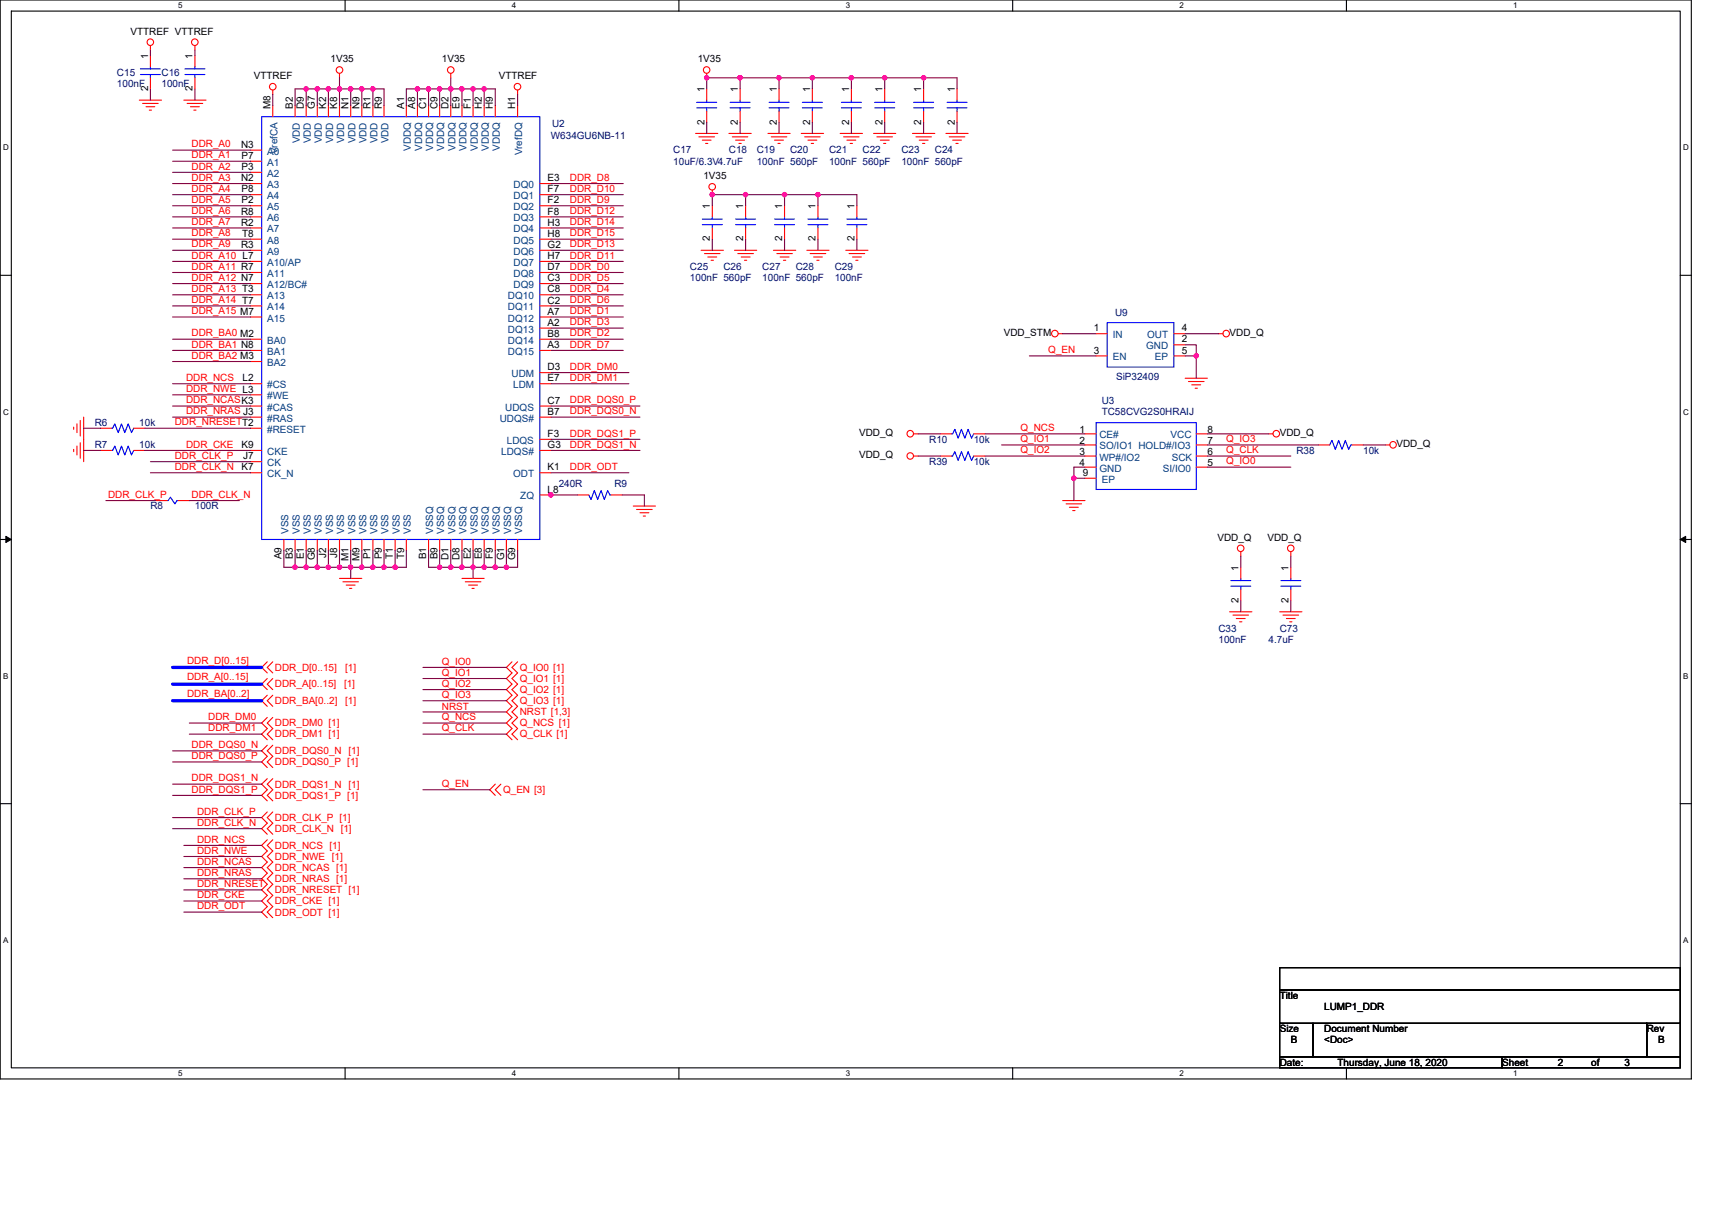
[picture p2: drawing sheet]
<svg xmlns="http://www.w3.org/2000/svg" width="297mm" height="210mm" viewBox="0 0 297 210" stroke-linecap="round" stroke-linejoin="round" font-family="sans-serif">
<path d="M0 0h293.5v187.2h-293.5zM2 1.9h289.5v183.4h-289.5z" fill="none" stroke="#000" stroke-width=".19"/>
<g fill="#fff">
<path d="M30.9 .2h.8v1.6h-.8z"/>
<path d="M30.9 185.5h.8v1.6h-.8z"/>
</g>
<path d="M59.9 0v1.9M59.9 185.3v1.9" fill="none" stroke="#000" stroke-width=".19"/>
<g fill="#fff">
<path d="M88.8 .2h.8v1.6h-.8z"/>
<path d="M88.8 185.5h.8v1.6h-.8z"/>
</g>
<path d="M117.8 0v1.9M117.8 185.3v1.9" fill="none" stroke="#000" stroke-width=".19"/>
<g fill="#fff">
<path d="M146.7 .2h.8v1.6h-.8z"/>
<path d="M146.7 185.5h.8v1.6h-.8z"/>
</g>
<path d="M175.7 0v1.9M175.7 185.3v1.9" fill="none" stroke="#000" stroke-width=".19"/>
<g fill="#fff">
<path d="M204.7 .2h.7v1.6h-.7z"/>
<path d="M204.7 185.5h.7v1.6h-.7z"/>
</g>
<path d="M233.6 0v1.9M233.6 185.3v1.9" fill="none" stroke="#000" stroke-width=".19"/>
<g fill="#fff">
<path d="M262.6 .2h.7v1.6h-.7z"/>
<path d="M262.6 185.5h.7v1.6h-.7z"/>
<path d="M.5 24.8h1v1.6h-1z"/>
<path d="M292 24.8h1v1.6h-1z"/>
<path d="M.5 70.7h1v1.5h-1z"/>
<path d="M292 70.7h1v1.5h-1z"/>
</g>
<path d="M0 47.8h2M291.5 47.8h2" fill="none" stroke="#000" stroke-width=".19"/>
<g fill="#fff">
<path d="M.5 116.5h.9v1.6h-.9z"/>
<path d="M292 116.5h.9v1.6h-.9z"/>
</g>
<path d="M0 93.6h2M291.5 93.6h2" fill="none" stroke="#000" stroke-width=".19"/>
<path d="M1 93.1l1 .5-1 .5zM291.5 93.6l1-.5v1z" fill="#000" stroke="#000" stroke-width=".17"/>
<g fill="#fff">
<path d="M.5 162.4h.9v1.5h-.9z"/>
<path d="M292 162.4h.9v1.5h-.9z"/>
</g>
<path d="M0 139.5h2M291.5 139.5h2M222 167.9h69.5v3.9h-69.5zM222 171.8h69.5v5.8h-69.5zM222 177.6h5.8v5.8h-5.8zM227.8 177.6h57.9v5.8h-57.9zM285.7 177.6h5.8v5.8h-5.8zM222 183.4h38.6v1.9h-38.6zM260.6 183.4h30.9v1.9h-30.9z" fill="none" stroke="#000" stroke-width=".19"/>
<g fill="none" stroke="#f00" stroke-width=".19">
<path d="M24.2 17.4h3.8M24.7 17.9h2.7M25.3 18.5h1.6M25.9 19.1h.4M26.1 7.9v.8M26.1 9.7v1.9M26.1 13.5v1.9M31.9 17.4h3.8M32.5 17.9h2.7M33 18.5h1.6M33.6 19.1h.4M33.8 7.9v.8"/>
<path d="M33.8 9.7v1.9M33.8 13.5v1.9M47.3 15.6v.8M47.3 18.3v2M51.2 18.3v2M53.1 18.3v2M55.1 18.3v2M57 18.3v2M58.9 12.7v.8M58.9 18.3v2M60.9 18.3v2M62.8 18.3v2"/>
<path d="M64.7 18.3v2M66.6 18.3v2M70.5 18.3v2M72.4 18.3v2M74.4 18.3v2M76.3 18.3v2M78.2 12.7v.8M78.2 18.3v2M80.2 18.3v2M82.1 18.3v2M84 18.3v2M85.9 18.3v2"/>
<path d="M89.8 15.6v.8M89.8 18.3v2M122.6 12.7v.8M122.6 15.4v2M122.6 19.3v1.9M128.4 15.4v2M128.4 19.3v1.9M135.2 15.4v2M135.2 19.3v1.9M140.9 15.4v2M140.9 19.3v1.9M147.7 15.4v2"/>
<path d="M147.7 19.3v1.9M153.5 15.4v2M153.5 19.3v1.9M160.2 15.4v2M160.2 19.3v1.9M166 15.4v2M166 19.3v1.9M43.5 39.6h1.9M43.5 37.6h1.9M43.5 35.7h1.9M43.5 33.8h1.9M43.5 31.9h1.9"/>
<path d="M43.5 29.9h1.9M43.5 28h1.9M43.5 26.1h1.9M93.7 31.9h1.9M93.7 33.8h1.9M93.7 35.7h1.9M93.7 37.6h1.9M93.7 39.6h1.9M120.7 23.2h3.8M121.3 23.7h2.7M121.9 24.3h1.5M122.4 24.9h.4"/>
<path d="M123.6 33v.8M123.6 35.7v1.9M123.6 39.6v1.9M126.5 23.2h3.8M127.1 23.7h2.6M127.6 24.3h1.6M128.2 24.9h.4M129.4 35.7v1.9M129.4 39.6v1.9M133.2 23.2h3.9M133.8 23.7h2.7M134.4 24.3h1.5"/>
<path d="M135 24.9h.4M136.1 35.7v1.9M136.1 39.6v1.9M139 23.2h3.9M139.6 23.7h2.7M140.2 24.3h1.5M140.8 24.9h.4M141.9 35.7v1.9M141.9 39.6v1.9M145.8 23.2h3.8M146.4 23.7h2.7M146.9 24.3h1.6"/>
<path d="M147.5 24.9h.4M148.7 35.7v1.9M148.7 39.6v1.9M151.6 23.2h3.8M152.1 23.7h2.8M152.7 24.3h1.6M153.3 24.9h.4M158.3 23.2h3.9M158.9 23.7h2.7M159.5 24.3h1.5M160.1 24.9h.4M164.1 23.2h3.9"/>
<path d="M164.7 23.7h2.7M165.3 24.3h1.5M165.9 24.9h.3M43.5 49.2h1.9M43.5 47.3h1.9M43.5 45.4h1.9M43.5 43.4h1.9M43.5 41.5h1.9M43.5 58.9h1.9M43.5 51.2h1.9M43.5 53.1h1.9M43.5 55h1.9"/>
<path d="M93.7 41.5h1.9M93.7 43.4h1.9M93.7 45.4h1.9M93.7 47.3h1.9M93.7 49.2h1.9M93.7 51.2h1.9M93.7 53.1h1.9M93.7 55h1.9M93.7 56.9h1.9M93.7 58.9h1.9M121.6 43.4h3.9M122.2 44h2.7"/>
<path d="M122.8 44.6h1.6M123.4 45.2h.4M127.4 43.4h3.9M128 44h2.7M128.6 44.6h1.6M129.2 45.2h.4M134.2 43.4h3.9M134.8 44h2.7M135.4 44.6h1.5M135.9 45.2h.4M140 43.4h3.8M140.6 44h2.7"/>
<path d="M141.2 44.6h1.5M141.7 45.2h.4M146.7 43.4h3.9M147.3 44h2.7M147.9 44.6h1.6M148.5 45.2h.4M183.6 57.9h.8M190.2 57.9h1.9M203.7 57.9h1.9M203.7 59.8h1.9M211.4 57.9h.8M12.8 74.1v.4"/>
<path d="M12.8 78v.4M13.4 73.6v1.5M13.4 77.4v1.6M13.9 73v2.7M13.9 76.8v2.7M14.5 72.4v7.7M17.4 78.2h1.9M17.4 74.3h1.9M23.2 78.2h1.9M23.2 74.3h1.9M43.5 78.2h1.9M43.5 66.6h1.9"/>
<path d="M43.5 68.5h1.9M43.5 72.4h1.9M43.5 70.5h1.9M43.5 60.8h1.9M43.5 62.7h1.9M43.5 74.3h1.9M93.7 78.2h1.9M93.7 76.2h1.9M93.7 72.4h1.9M93.7 70.5h1.9M93.7 66.6h1.9M93.7 64.7h1.9"/>
<path d="M93.7 60.8h1.9M158.5 79.1h.8M158.5 75.3h.8M163.1 75.3h2M163.1 79.1h2M168.9 75.3h2M168.9 79.1h2M188.3 75.3h1.9M188.3 77.2h1.9M188.3 79.1h1.9M190.2 61.8h1.9M203.7 61.8h1.9"/>
<path d="M205.6 65.6h3.9M206.2 66.2h2.7M206.8 66.8h1.5M207.4 67.4h.3M207.6 79.1h1.9M207.6 77.2h1.9M207.6 75.3h1.9M220.1 75.3h.8M228.8 77.2h1.9M234.6 77.2h1.9M240.4 77.2h.7M27.1 86.9h1.9"/>
<path d="M30.9 86.9h1.9M43.5 80.1h1.9M43.5 82h1.9M49.3 93.6v1.9M51.2 93.6v1.9M53.1 93.6v1.9M55.1 93.6v1.9M57 93.6v1.9M58.9 93.6v1.9M60.9 93.6v1.9M62.8 93.6v1.9M64.7 93.6v1.9"/>
<path d="M66.6 93.6v1.9M68.6 93.6v1.9M70.5 93.6v1.9M74.4 93.6v1.9M76.3 93.6v1.9M78.2 93.6v1.9M80.2 93.6v1.9M82.1 93.6v1.9M84 93.6v1.9M85.9 93.6v1.9M87.9 93.6v1.9M89.8 93.6v1.9"/>
<path d="M93.7 82h1.9M93.7 85.9h1.9M100.2 85.9h1.9M106 85.9h1.9M109.9 87.8h3.8M110.4 88.4h2.8M111 89h1.6M111.6 89.6h.4M184.4 86.9h3.9M185 87.4h2.7M185.5 88h1.6M186.1 88.6h.4"/>
<path d="M188.3 81.1h1.9M188.3 83h1.9M207.6 81.1h1.9M215.3 98.4v2M215.3 95.7v.8M224 95.7v.8M224 98.4v2M46.4 114.9l-1 .9 1 1M46.4 117.8l-1 .9 1 1M47.3 114.9l-.9 .9 .9 1M47.3 117.8l-.9 .9 .9 1M58.9 100.4h3.9"/>
<path d="M59.5 101h2.7M60.1 101.5h1.5M60.6 102.1h.4M80.2 100.4h3.8M80.7 101h2.7M81.3 101.5h1.5M81.9 102.1h.4M88.8 114.9l-.9 .9 .9 1-.9 1 .9 .9-.9 1 .9 .9-.9 1 .9 1-.9 .9 .9 1-.9 1 .9 .9-.9 1 .9 1M89.8 114.9l-1 .9 1 1-1 1 1 .9-1 1 1 .9-1 1 1 1-1 .9 1 1-1 1 1 .9-1 1 1 1M213.3 106.2h3.9M213.9 106.7h2.7M214.5 107.3h1.5"/>
<path d="M215.1 107.9h.4M215.3 102.3v1.9M222 106.2h3.9M222.6 106.7h2.7M223.2 107.3h1.5M223.8 107.9h.4M224 102.3v1.9M46.4 120.7l-1 .9 1 1M46.4 124.5l-1 1 1 .9-1 1 1 1M46.4 129.3l-1 1 1 1-1 .9 1 1M46.4 135.1l-1 1 1 1-1 .9 1 1M47.3 120.7l-.9 .9 .9 1"/>
<path d="M47.3 124.5l-.9 1 .9 .9-.9 1 .9 1M47.3 129.3l-.9 1 .9 1-.9 .9 .9 1M47.3 135.1l-.9 1 .9 1-.9 .9 .9 1M85.9 136.1l-.9 1 .9 .9M86.9 136.1l-1 1 1 .9M46.4 140.9l-1 1 1 1-1 .9 1 1M46.4 145.7l-1 1 1 1-1 .9 1 1-1 1 1 .9-1 1 1 1-1 .9 1 1-1 1 1 .9-1 1 1 1M47.3 140.9l-.9 1 .9 1-.9 .9 .9 1M47.3 145.7l-.9 1 .9 1-.9 .9 .9 1-.9 1 .9 .9-.9 1 .9 1-.9 .9 .9 1-.9 1 .9 .9-.9 1 .9 1"/>
<circle cx="26.1" cy="7.3" r=".57"/>
<circle cx="33.8" cy="7.3" r=".57"/>
<circle cx="47.3" cy="15" r=".57"/>
<circle cx="58.9" cy="12.1" r=".57"/>
<circle cx="78.2" cy="12.1" r=".57"/>
<circle cx="89.8" cy="15" r=".57"/>
<circle cx="122.6" cy="12.1" r=".57"/>
<circle cx="123.6" cy="32.4" r=".57"/>
<circle cx="183" cy="57.9" r=".57"/>
<circle cx="212.7" cy="57.9" r=".57"/>
<circle cx="157.9" cy="75.3" r=".57"/>
<circle cx="157.9" cy="79.1" r=".57"/>
<circle cx="221.4" cy="75.3" r=".57"/>
<circle cx="241.7" cy="77.2" r=".57"/>
<circle cx="215.3" cy="95.2" r=".57"/>
<circle cx="223.9" cy="95.2" r=".57"/>
</g>
<g fill="none" stroke="#00f" stroke-width=".19">
<path d="M24.4 12.9h3.4M24.4 12h3.4M26.1 11.6v.4M26.1 12.9v.6M32.1 12.9h3.5M32.1 12h3.5M33.8 11.6v.4M33.8 12.9v.6M120.9 18.7h3.5M120.9 17.8h3.5M122.6 17.4v.4M122.6 18.7v.6"/>
<path d="M126.7 18.7h3.5M126.7 17.8h3.5M128.4 17.4v.4M128.4 18.7v.6M133.4 18.7h3.5M133.4 17.8h3.5M135.2 17.4v.4M135.2 18.7v.6M139.2 18.7h3.5M139.2 17.8h3.5M140.9 17.4v.4M140.9 18.7v.6"/>
<path d="M146 18.7h3.5M146 17.8h3.5M147.7 17.4v.4M147.7 18.7v.6M151.8 18.7h3.4M151.8 17.8h3.4M153.5 17.4v.4M153.5 18.7v.6M158.5 18.7h3.5M158.5 17.8h3.5M160.2 17.4v.4M160.2 18.7v.6"/>
<path d="M164.3 18.7h3.5M164.3 17.8h3.5M166 17.4v.4M166 18.7v.6M45.4 20.3h48.3v73.3h-48.3zM121.9 39h3.4M121.9 38h3.4M123.6 37.6v.4M123.6 39v.6M127.6 39h3.5M127.6 38h3.5M129.4 37.6v.4"/>
<path d="M129.4 39v.6M134.4 39h3.5M134.4 38h3.5M136.1 37.6v.4M136.1 39v.6M140.2 39h3.5M140.2 38h3.5M141.9 37.6v.4M141.9 39v.6M146.9 39h3.5M146.9 38h3.5M148.7 37.6v.4"/>
<path d="M148.7 39v.6M192.1 56h11.6v7.7h-11.6zM19.3 78.2h.2l.4-.8 .6 1.6 .6-1.6 .6 1.6 .5-1.6 .6 1.6 .4-.8M19.3 74.3h.2l.4-.7 .6 1.5 .6-1.5 .6 1.5 .5-1.5 .6 1.5 .4-.8M165.1 75.3h.2l.4-.8 .5 1.6 .6-1.6 .6 1.6 .6-1.6 .6 1.6 .3-.8M165.1 79.1h.2l.4-.7 .5 1.5 .6-1.5 .6 1.5 .6-1.5 .6 1.5 .3-.8M190.2 73.3h17.4v11.6h-17.4zM230.7 77.2l.4-.8 .6 1.6 .6-1.6 .6 1.6 .5-1.6 .6 1.6 .4-.8h.2M29 86.9h.2l.4-.6 .7 1.1 .4-.5h.2M102.1 85.9l.4 .8 .6-1.6 .6 1.6 .6-1.6 .6 1.6 .5-1.6 .4 .8h.2M213.5 101.7h3.5M213.5 100.8h3.5"/>
<path d="M215.3 100.4v.4M215.3 101.7v.6M222.2 101.7h3.5M222.2 100.8h3.5M224 100.4v.4M224 101.7v.6"/>
</g>
<g fill="none" stroke="#800040" stroke-width=".19">
<path d="M26.1 8.7v1M26.1 15.4v2M33.8 8.7v1M33.8 15.4v2M47.3 16.4v1.9M53.1 15.4h-1.9v2.9M53.1 15.4v2.9M53.1 15.4h2M55.1 15.4v2.9M55.1 15.4h1.9M57 15.4v2.9M57 15.4h1.9"/>
<path d="M58.9 13.5v1.9M58.9 15.4v2.9M58.9 15.4h2M60.9 15.4v2.9M60.9 15.4h1.9M62.8 15.4v2.9M62.8 15.4h1.9M64.7 15.4v2.9M64.7 15.4h1.9v2.9M72.4 15.4h-1.9v2.9M72.4 15.4v2.9M72.4 15.4h2"/>
<path d="M74.4 15.4v2.9M74.4 15.4h1.9M76.3 15.4v2.9M76.3 15.4h1.9M78.2 15.4v2.9M78.2 15.4h2M78.2 13.5v1.9M80.2 15.4v2.9M80.2 15.4h1.9M82.1 15.4h1.9M82.1 15.4v2.9M84 15.4v2.9"/>
<path d="M84 15.4h1.9v2.9M89.8 16.4v1.9M128.4 13.5h-5.8v1.9M128.4 13.5v1.9M128.4 13.5h6.8M135.2 13.5v1.9M135.2 13.5h5.7M140.9 13.5v1.9M140.9 13.5h6.8M147.7 13.5v1.9M147.7 13.5h5.8M153.5 13.5h6.7"/>
<path d="M153.5 13.5v1.9M160.2 13.5v1.9M160.2 13.5h5.8v1.9M29.9 26.1h13.6M29.9 28h13.6M29.9 29.9h13.6M29.9 31.9h13.6M29.9 33.8h13.6M29.9 35.7h13.6M29.9 37.6h13.6M29.9 39.6h13.6M95.6 31.9h12.5"/>
<path d="M95.6 33.8h12.5M95.6 35.7h12.5M95.6 37.6h12.5M95.6 39.6h12.5M122.6 21.2v2M128.4 21.2v2M129.4 33.8v1.9M129.4 33.8h6.7M129.4 33.8h-5.8v1.9M135.2 21.2v2M136.1 33.8v1.9M136.1 33.8h5.8"/>
<path d="M140.9 21.2v2M141.9 33.8h6.8v1.9M141.9 33.8v1.9M147.7 21.2v2M153.5 21.2v2M160.2 21.2v2M166 21.2v2M29.9 41.5h13.6M29.9 43.4h13.6M29.9 45.4h13.6M29.9 47.3h13.6M29.9 49.2h13.6"/>
<path d="M29.9 51.2h13.6M29.9 53.1h13.6M29.9 55h13.6M29.9 58.9h13.6M95.6 41.5h12.5M95.6 43.4h12.5M95.6 45.4h12.5M95.6 47.3h12.5M95.6 49.2h12.5M95.6 51.2h12.5M95.6 53.1h12.5M95.6 55h12.5"/>
<path d="M95.6 56.9h12.5M95.6 58.9h12.5M123.6 41.5v1.9M129.4 41.5v1.9M136.1 41.5v1.9M141.9 41.5v1.9M148.7 41.5v1.9M184.4 57.9h5.8M205.6 59.8h2v2M205.6 57.9h5.8M14.5 74.3h2.9M14.5 78.2h2.9"/>
<path d="M25.1 74.3h18.4M25.1 78.2h18.4M29.9 60.8h13.6M29.9 62.7h13.6M29.9 66.6h13.6M29.9 68.5h13.6M29.9 70.5h13.6M29.9 72.4h13.6M95.6 64.7h13.5M95.6 66.6h13.5M95.6 60.8h12.5M95.6 70.5h15.4"/>
<path d="M95.6 72.4h15.4M95.6 76.2h15.4M95.6 78.2h15.4M159.3 79.1h3.8M159.3 75.3h3.8M170.9 75.3h17.4M170.9 79.1h17.4M173.8 77.2h14.5M178.6 61.8h11.6M205.6 61.8h2M207.6 61.8v3.8M209.5 77.2h19.3"/>
<path d="M209.5 79.1h14.5M209.5 75.3h10.6M236.5 77.2h3.9M18.4 86.9h8.7M26.1 80.1h17.4M26.1 82h17.4M32.8 86.9h8.7M49.3 95.5v2.9h1.9M51.2 95.5v2.9M51.2 98.4h1.9M53.1 98.4h2M53.1 95.5v2.9"/>
<path d="M55.1 98.4h1.9M55.1 95.5v2.9M57 98.4h1.9M57 95.5v2.9M58.9 98.4h2M58.9 95.5v2.9M60.9 95.5v2.9M60.9 98.4v2M60.9 98.4h1.9M62.8 98.4h1.9M62.8 95.5v2.9M64.7 98.4h1.9"/>
<path d="M64.7 95.5v2.9M66.6 98.4h2M66.6 95.5v2.9M68.6 95.5v2.9M70.5 95.5v2.9h-1.9M74.4 95.5v2.9h1.9M76.3 98.4h1.9M76.3 95.5v2.9M78.2 98.4h2M78.2 95.5v2.9M80.2 98.4h1.9M80.2 95.5v2.9"/>
<path d="M82.1 98.4v2M82.1 98.4h1.9M82.1 95.5v2.9M84 98.4h1.9M84 95.5v2.9M85.9 98.4h2M85.9 95.5v2.9M87.9 95.5v2.9M89.8 95.5v2.9h-1.9M95.4 85.9h4.8M95.6 82h13.5M107.9 85.9h3.9v1.9"/>
<path d="M186.3 83v3.9M186.3 83h2M188.3 81.1h-2v1.9M209.5 81.1h14.5M215.3 96.5v1.9M224 96.5v1.9M73.4 115.8h14.5M73.4 117.8h14.5M73.4 119.7h14.5M215.3 104.2v2M224 104.2v2M29.9 130.3h15.5"/>
<path d="M29.9 132.2h15.5M29.9 136.1h15.5M29.9 138h15.5M32.8 125.5h12.6M32.8 127.4h12.6M73.4 137.1h11.6M73.4 121.6h14.5M73.4 123.5h14.5M73.4 125.5h14.5M73.4 127.4h14.5M29.9 141.9h15.5M29.9 143.8h15.5"/>
<path d="M31.9 146.7h13.5M31.9 148.6h13.5M31.9 150.6h13.5M31.9 152.5h13.5M31.9 154.4h13.5M31.9 156.4h13.5M31.9 158.3h13.5"/>
</g>
<g fill="#f0f" stroke="#f0f" stroke-width=".19">
<circle cx="122.6" cy="13.5" r=".38"/>
<circle cx="128.4" cy="13.5" r=".38"/>
<circle cx="140.9" cy="13.5" r=".38"/>
<circle cx="135.2" cy="13.5" r=".38"/>
<circle cx="153.5" cy="13.5" r=".38"/>
<circle cx="147.7" cy="13.5" r=".38"/>
<circle cx="160.3" cy="13.5" r=".38"/>
<circle cx="53.1" cy="15.4" r=".38"/>
<circle cx="57" cy="15.4" r=".38"/>
<circle cx="55" cy="15.4" r=".38"/>
<circle cx="60.8" cy="15.4" r=".38"/>
<circle cx="58.9" cy="15.4" r=".38"/>
<circle cx="64.7" cy="15.4" r=".38"/>
<circle cx="62.8" cy="15.4" r=".38"/>
<circle cx="72.4" cy="15.4" r=".38"/>
<circle cx="76.3" cy="15.4" r=".38"/>
<circle cx="74.3" cy="15.4" r=".38"/>
<circle cx="78.2" cy="15.4" r=".38"/>
<circle cx="80.1" cy="15.4" r=".38"/>
<circle cx="82.1" cy="15.4" r=".38"/>
<circle cx="84" cy="15.4" r=".38"/>
<circle cx="123.6" cy="33.8" r=".38"/>
<circle cx="129.4" cy="33.8" r=".38"/>
<circle cx="136.1" cy="33.8" r=".38"/>
<circle cx="141.9" cy="33.8" r=".38"/>
<circle cx="95.6" cy="85.9" r=".38"/>
<circle cx="58.9" cy="98.4" r=".38"/>
<circle cx="66.6" cy="98.4" r=".38"/>
<circle cx="68.6" cy="98.4" r=".38"/>
<circle cx="85.9" cy="98.4" r=".38"/>
<circle cx="87.9" cy="98.4" r=".38"/>
<circle cx="51.2" cy="98.4" r=".38"/>
<circle cx="53.1" cy="98.4" r=".38"/>
<circle cx="57" cy="98.4" r=".38"/>
<circle cx="55" cy="98.4" r=".38"/>
<circle cx="62.8" cy="98.4" r=".38"/>
<circle cx="60.8" cy="98.4" r=".38"/>
<circle cx="64.7" cy="98.4" r=".38"/>
<circle cx="76.3" cy="98.4" r=".38"/>
<circle cx="80.1" cy="98.4" r=".38"/>
<circle cx="78.2" cy="98.4" r=".38"/>
<circle cx="84" cy="98.4" r=".38"/>
<circle cx="82.1" cy="98.4" r=".38"/>
<circle cx="186.3" cy="83" r=".38"/>
<circle cx="207.5" cy="61.8" r=".38"/>
</g>
<path d="M29.9 115.8h15.5M29.9 118.7h15.5M29.9 121.6h15.5" fill="none" stroke="#00f" stroke-width=".57"/>
<g font-size="1.7">
<text x="22.6" y="6">VTTREF VTTREF</text>
<text x="25.7" y="10.2" transform="rotate(-90 25.7 10.2)">1</text>
<text x="33.4" y="10.2" transform="rotate(-90 33.4 10.2)">1</text>
<text x="57.4" y="10.8">1V35</text>
<text x="76.7" y="10.8">1V35</text>
<text x="121.1" y="10.8">1V35</text>
<text x="25.7" y="15.8" transform="rotate(-90 25.7 15.8)">2</text>
<text x="33.4" y="15.8" transform="rotate(-90 33.4 15.8)">2</text>
<text x="44" y="13.7">VTTREF</text>
<text x="86.5" y="13.7">VTTREF</text>
<text x="122.2" y="16" transform="rotate(-90 122.2 16)">1</text>
<text x="128" y="16" transform="rotate(-90 128 16)">1</text>
<text x="134.8" y="16" transform="rotate(-90 134.8 16)">1</text>
<text x="140.5" y="16" transform="rotate(-90 140.5 16)">1</text>
<text x="147.3" y="16" transform="rotate(-90 147.3 16)">1</text>
<text x="153.1" y="16" transform="rotate(-90 153.1 16)">1</text>
<text x="159.8" y="16" transform="rotate(-90 159.8 16)">1</text>
<text x="165.6" y="16" transform="rotate(-90 165.6 16)">1</text>
<text x="46.9" y="18.9" transform="rotate(-90 46.9 18.9)">M8</text>
<text x="50.8" y="18.9" transform="rotate(-90 50.8 18.9)">B2</text>
<text x="52.7" y="18.9" transform="rotate(-90 52.7 18.9)">D9</text>
<text x="54.6" y="18.9" transform="rotate(-90 54.6 18.9)">G7</text>
<text x="56.6" y="18.9" transform="rotate(-90 56.6 18.9)">K2</text>
<text x="58.5" y="18.9" transform="rotate(-90 58.5 18.9)">K8</text>
<text x="60.4" y="18.9" transform="rotate(-90 60.4 18.9)">N1</text>
<text x="62.4" y="18.9" transform="rotate(-90 62.4 18.9)">N9</text>
<text x="64.3" y="18.9" transform="rotate(-90 64.3 18.9)">R1</text>
<text x="66.2" y="18.9" transform="rotate(-90 66.2 18.9)">R9</text>
<text x="70.1" y="18.9" transform="rotate(-90 70.1 18.9)">A1</text>
<text x="72" y="18.9" transform="rotate(-90 72 18.9)">A8</text>
<text x="74" y="18.9" transform="rotate(-90 74 18.9)">C1</text>
<text x="75.9" y="18.9" transform="rotate(-90 75.9 18.9)">C9</text>
<text x="77.8" y="18.9" transform="rotate(-90 77.8 18.9)">D2</text>
<text x="79.8" y="18.9" transform="rotate(-90 79.8 18.9)">E9</text>
<text x="81.7" y="18.9" transform="rotate(-90 81.7 18.9)">F1</text>
<text x="83.6" y="18.9" transform="rotate(-90 83.6 18.9)">H2</text>
<text x="85.5" y="18.9" transform="rotate(-90 85.5 18.9)">H9</text>
<text x="89.4" y="18.9" transform="rotate(-90 89.4 18.9)">H1</text>
<text x="122.2" y="21.6" transform="rotate(-90 122.2 21.6)">2</text>
<text x="128" y="21.6" transform="rotate(-90 128 21.6)">2</text>
<text x="134.8" y="21.6" transform="rotate(-90 134.8 21.6)">2</text>
<text x="140.5" y="21.6" transform="rotate(-90 140.5 21.6)">2</text>
<text x="147.3" y="21.6" transform="rotate(-90 147.3 21.6)">2</text>
<text x="153.1" y="21.6" transform="rotate(-90 153.1 21.6)">2</text>
<text x="159.8" y="21.6" transform="rotate(-90 159.8 21.6)">2</text>
<text x="165.6" y="21.6" transform="rotate(-90 165.6 21.6)">2</text>
<text x="41.8" y="25.7">N3</text>
<text x="41.9" y="29.5">P3</text>
<text x="41.9" y="27.6">P7</text>
<text x="41.8" y="31.5">N2</text>
<text x="41.9" y="35.3">P2</text>
<text x="41.9" y="33.4">P8</text>
<text x="95" y="31.5">E3</text>
<text x="95" y="33.4">F7</text>
<text x="95" y="35.3">F2</text>
<text x="122" y="31.1">1V35</text>
<text x="41.8" y="39.2">R2</text>
<text x="41.8" y="37.2">R8</text>
<text x="42" y="41.1">T8</text>
<text x="95" y="37.2">F8</text>
<text x="95" y="39.2">H3</text>
<text x="95" y="41.1">H8</text>
<text x="123.2" y="41.9" transform="rotate(-90 123.2 41.9)">2</text>
<text x="123.2" y="36.3" transform="rotate(-90 123.2 36.3)">1</text>
<text x="129" y="41.9" transform="rotate(-90 129 41.9)">2</text>
<text x="129" y="36.3" transform="rotate(-90 129 36.3)">1</text>
<text x="135.7" y="41.9" transform="rotate(-90 135.7 41.9)">2</text>
<text x="135.7" y="36.3" transform="rotate(-90 135.7 36.3)">1</text>
<text x="141.5" y="41.9" transform="rotate(-90 141.5 41.9)">2</text>
<text x="141.5" y="36.3" transform="rotate(-90 141.5 36.3)">1</text>
<text x="148.3" y="41.9" transform="rotate(-90 148.3 41.9)">2</text>
<text x="148.3" y="36.3" transform="rotate(-90 148.3 36.3)">1</text>
<text x="41.8" y="43">R3</text>
<text x="95" y="43">G2</text>
<text x="95" y="45">H7</text>
<text x="95" y="46.9">D7</text>
<text x="95" y="50.8">C8</text>
<text x="95" y="52.7">C2</text>
<text x="95" y="48.8">C3</text>
<text x="95" y="54.6">A7</text>
<text x="95" y="56.5">A2</text>
<text x="95" y="58.5">B8</text>
<text x="174.2" y="58.3">VDD_STM</text>
<text x="189.8" y="57.5">1</text>
<text x="205" y="59.4">2</text>
<text x="205" y="57.5">4</text>
<text x="213.3" y="58.3">VDD_Q</text>
<text x="95" y="60.4">A3</text>
<text x="95" y="64.3">D3</text>
<text x="189.8" y="61.4">3</text>
<text x="205" y="61.4">5</text>
<text x="42.1" y="66.2">L2</text>
<text x="95" y="72">B7</text>
<text x="95" y="70.1">C7</text>
<text x="95" y="66.2">E7</text>
<text x="41.9" y="77.8">K9</text>
<text x="95" y="77.8">G3</text>
<text x="95" y="75.8">F3</text>
<text x="149.1" y="75.7">VDD_Q</text>
<text x="187.3" y="75.1">1</text>
<text x="187.3" y="77">2</text>
<text x="209.5" y="77">7</text>
<text x="209.5" y="75.1">8</text>
<text x="222" y="75.7">VDD_Q</text>
<text x="242.3" y="77.6">VDD_Q</text>
<text x="41.9" y="81.6">K7</text>
<text x="42.2" y="79.7">J7</text>
<text x="95" y="81.6">K1</text>
<text x="149.1" y="79.5">VDD_Q</text>
<text x="187.3" y="79">3</text>
<text x="187.3" y="80.9">4</text>
<text x="187.9" y="82.6">9</text>
<text x="209.5" y="80.9">5</text>
<text x="209.5" y="79">6</text>
<text x="95" y="85.5">L8</text>
<text x="211.2" y="93.8">VDD_Q</text>
<text x="219.9" y="93.8">VDD_Q</text>
<text x="48.8" y="97.1" transform="rotate(-90 48.8 97.1)">A9</text>
<text x="50.8" y="97.1" transform="rotate(-90 50.8 97.1)">B3</text>
<text x="52.7" y="97.1" transform="rotate(-90 52.7 97.1)">E1</text>
<text x="54.6" y="97.3" transform="rotate(-90 54.6 97.3)">G8</text>
<text x="56.6" y="96.8" transform="rotate(-90 56.6 96.8)">J2</text>
<text x="58.5" y="96.8" transform="rotate(-90 58.5 96.8)">J8</text>
<text x="60.4" y="97.4" transform="rotate(-90 60.4 97.4)">M1</text>
<text x="62.4" y="97.4" transform="rotate(-90 62.4 97.4)">M9</text>
<text x="64.3" y="97.1" transform="rotate(-90 64.3 97.1)">P1</text>
<text x="66.2" y="97.1" transform="rotate(-90 66.2 97.1)">P9</text>
<text x="68.2" y="97" transform="rotate(-90 68.2 97)">T1</text>
<text x="70.1" y="97" transform="rotate(-90 70.1 97)">T9</text>
<text x="74" y="97.1" transform="rotate(-90 74 97.1)">B1</text>
<text x="75.9" y="97.1" transform="rotate(-90 75.9 97.1)">B9</text>
<text x="77.8" y="97.2" transform="rotate(-90 77.8 97.2)">D1</text>
<text x="79.8" y="97.2" transform="rotate(-90 79.8 97.2)">D8</text>
<text x="81.7" y="97.1" transform="rotate(-90 81.7 97.1)">E2</text>
<text x="83.6" y="97.1" transform="rotate(-90 83.6 97.1)">E8</text>
<text x="85.5" y="97" transform="rotate(-90 85.5 97)">F9</text>
<text x="87.5" y="97.3" transform="rotate(-90 87.5 97.3)">G1</text>
<text x="89.4" y="97.3" transform="rotate(-90 89.4 97.3)">G9</text>
<text x="214.9" y="99" transform="rotate(-90 214.9 99)">1</text>
<text x="223.6" y="99" transform="rotate(-90 223.6 99)">1</text>
<text x="214.9" y="104.6" transform="rotate(-90 214.9 104.6)">2</text>
<text x="223.6" y="104.6" transform="rotate(-90 223.6 104.6)">2</text>
<text x="222" y="173.4">Title</text>
<text x="222" y="179.1">Size</text>
<text x="229.8" y="179.1">Document Number</text>
<text x="229.8" y="175.3">LUMP1_DDR</text>
<text x="285.7" y="179.1">Rev</text>
<text x="222" y="184.9">Date:</text>
<text x="224" y="181.1">B</text>
<text x="229.8" y="181.1">&lt;Doc&gt;</text>
<text x="232.1" y="184.9">Thursday, June 18, 2020</text>
<text x="260.6" y="184.9">Sheet</text>
<text x="270.3" y="184.9">2</text>
<text x="276.1" y="184.9">of</text>
<text x="281.9" y="184.9">3</text>
<text x="287.7" y="181.1">B</text>
</g>
<g font-size="1.7" fill="#000080">
<text x="20.3" y="13.1">C15</text>
<text x="20.3" y="15">100nF</text>
<text x="28" y="13.1">C16</text>
<text x="28" y="15">100nF</text>
<text x="95.8" y="22">U2</text>
<text x="95.6" y="24.1">W634GU6NB-11</text>
<text x="116.8" y="26.6">C17</text>
<text x="116.8" y="28.6">10uF/6.3V4.7uF</text>
<text x="126.5" y="26.6">C18</text>
<text x="131.3" y="26.6">C19</text>
<text x="131.3" y="28.6">100nF 560pF</text>
<text x="137.1" y="26.6">C20</text>
<text x="143.8" y="26.6">C21</text>
<text x="143.8" y="28.6">100nF 560pF</text>
<text x="149.6" y="26.6">C22</text>
<text x="156.4" y="26.6">C23</text>
<text x="156.4" y="28.6">100nF 560pF</text>
<text x="162.2" y="26.6">C24</text>
<text x="119.7" y="46.9">C25</text>
<text x="125.5" y="46.9">C26</text>
<text x="132.3" y="46.9">C27</text>
<text x="138.1" y="46.9">C28</text>
<text x="144.8" y="46.9">C29</text>
<text x="119.7" y="48.8">100nF 560pF</text>
<text x="132.3" y="48.8">100nF 560pF</text>
<text x="144.8" y="48.8">100nF</text>
<text x="193.5" y="54.8">U9</text>
<text x="191.2" y="70.1">U3</text>
<text x="193.7" y="66">SiP32409</text>
<text x="16.4" y="77.8">R7</text>
<text x="16.4" y="73.9">R6</text>
<text x="24.2" y="77.8">10k</text>
<text x="24.2" y="73.9">10k</text>
<text x="161.2" y="76.8">R10</text>
<text x="168.9" y="76.8">10k</text>
<text x="191.2" y="72">TC58CVG2S0HRAIJ</text>
<text x="161.2" y="80.7">R39</text>
<text x="168.9" y="80.7">10k</text>
<text x="224.9" y="78.8">R38</text>
<text x="236.5" y="78.8">10k</text>
<text x="26.1" y="88.4">R8</text>
<text x="33.8" y="88.4">100R</text>
<text x="96.9" y="84.5">240R</text>
<text x="106.6" y="84.5">R9</text>
<text x="211.4" y="109.6">C33</text>
<text x="211.4" y="111.6">100nF</text>
<text x="220.1" y="111.6">4.7uF</text>
<text x="222" y="109.6">C73</text>
</g>
<g font-size="1.7" fill="#f00">
<text x="33.2" y="25.6">DDR_A0</text>
<text x="33.2" y="27.5">DDR_A1</text>
<text x="33.2" y="29.4">DDR_A2</text>
<text x="33.2" y="31.4">DDR_A3</text>
<text x="33.2" y="33.3">DDR_A4</text>
<text x="33.2" y="35.2">DDR_A5</text>
<text x="98.9" y="31.4">DDR_D8</text>
<text x="98.9" y="33.3">DDR_D10</text>
<text x="98.9" y="35.2">DDR_D9</text>
<text x="33.2" y="37.1">DDR_A6</text>
<text x="33.2" y="39.1">DDR_A7</text>
<text x="33.2" y="41">DDR_A8</text>
<text x="98.9" y="37.1">DDR_D12</text>
<text x="98.9" y="39.1">DDR_D14</text>
<text x="98.9" y="41">DDR_D15</text>
<text x="33.2" y="42.9">DDR_A9</text>
<text x="33.2" y="44.9">DDR_A10 L7</text>
<text x="33.2" y="46.8">DDR_A11 R7</text>
<text x="98.9" y="42.9">DDR_D13</text>
<text x="98.9" y="44.9">DDR_D11</text>
<text x="98.9" y="46.8">DDR_D0</text>
<text x="33.2" y="48.7">DDR_A12 N7</text>
<text x="33.2" y="50.7">DDR_A13 T3</text>
<text x="33.2" y="52.6">DDR_A14 T7</text>
<text x="98.9" y="48.7">DDR_D5</text>
<text x="98.9" y="50.7">DDR_D4</text>
<text x="98.9" y="52.6">DDR_D6</text>
<text x="33.2" y="58.4">DDR_BA0 M2</text>
<text x="33.2" y="54.5">DDR_A15 M7</text>
<text x="98.9" y="54.5">DDR_D1</text>
<text x="98.9" y="56.5">DDR_D3</text>
<text x="98.9" y="58.4">DDR_D2</text>
<text x="33.2" y="60.3">DDR_BA1 N8</text>
<text x="33.2" y="62.3">DDR_BA2 M3</text>
<text x="98.9" y="64.2">DDR_DM0</text>
<text x="98.9" y="60.3">DDR_D7</text>
<text x="181.9" y="61.3">Q_EN</text>
<text x="32.3" y="66.1">DDR_NCS</text>
<text x="32.3" y="68">DDR_NWE L3</text>
<text x="32.3" y="70">DDR_NCASK3</text>
<text x="32.3" y="71.9">DDR_NRAS J3</text>
<text x="98.9" y="66.1">DDR_DM1</text>
<text x="98.9" y="70">DDR_DQS0_P</text>
<text x="98.9" y="71.9">DDR_DQS0_N</text>
<text x="30.3" y="73.8">DDR_NRESETT2</text>
<text x="32.3" y="77.7">DDR_CKE</text>
<text x="98.9" y="75.8">DDR_DQS1_P</text>
<text x="98.9" y="77.7">DDR_DQS1_N</text>
<text x="177.1" y="76.7">Q_IO1</text>
<text x="177.1" y="74.8">Q_NCS</text>
<text x="212.8" y="76.7">Q_IO3</text>
<text x="30.3" y="79.6">DDR_CLK_P</text>
<text x="30.3" y="81.6">DDR_CLK_N</text>
<text x="98.9" y="81.6">DDR_ODT</text>
<text x="177.1" y="78.7">Q_IO2</text>
<text x="212.8" y="80.6">Q_IO0</text>
<text x="212.8" y="78.7">Q_CLK</text>
<text x="18.8" y="86.4">DDR_CLK_P</text>
<text x="33.2" y="86.4">DDR_CLK_N</text>
<text x="32.5" y="115.1">DDR_D[0..15]</text>
<text x="32.5" y="118">DDR_A[0..15]</text>
<text x="47.7" y="116.4">DDR_D[0..15]</text>
<text x="47.7" y="119.3">DDR_A[0..15]</text>
<text x="59.7" y="119.3">[1]</text>
<text x="59.9" y="116.4">[1]</text>
<text x="76.7" y="115.3">Q_IO0</text>
<text x="76.7" y="117.3">Q_IO1</text>
<text x="76.7" y="119.2">Q_IO2</text>
<text x="90.2" y="116.4">Q_IO0 [1]</text>
<text x="90.2" y="118.3">Q_IO1 [1]</text>
<text x="32.5" y="120.9">DDR_BA[0..2]</text>
<text x="36.1" y="125">DDR_DM0</text>
<text x="47.7" y="122.2">DDR_BA[0..2]</text>
<text x="59.9" y="122.2">[1]</text>
<text x="76.7" y="121.1">Q_IO3</text>
<text x="76.7" y="123.2">NRST</text>
<text x="76.7" y="125">Q_NCS</text>
<text x="90.2" y="120.3">Q_IO2 [1]</text>
<text x="90.2" y="122.2">Q_IO3 [1]</text>
<text x="90.2" y="124.1">NRST [1,3]</text>
<text x="33.2" y="129.8">DDR_DQS0_N</text>
<text x="33.2" y="131.7">DDR_DQS0_P</text>
<text x="36.1" y="126.9">DDR_DM1</text>
<text x="47.7" y="126">DDR_DM0 [1]</text>
<text x="47.7" y="128">DDR_DM1 [1]</text>
<text x="47.7" y="130.9">DDR_DQS0_N [1]</text>
<text x="76.7" y="126.9">Q_CLK</text>
<text x="90.2" y="126">Q_NCS [1]</text>
<text x="90.2" y="128">Q_CLK [1]</text>
<text x="33.2" y="135.6">DDR_DQS1_N</text>
<text x="33.2" y="137.5">DDR_DQS1_P</text>
<text x="47.7" y="132.8">DDR_DQS0_P [1]</text>
<text x="47.7" y="136.7">DDR_DQS1_N [1]</text>
<text x="76.7" y="136.6">Q_EN</text>
<text x="87.3" y="137.6">Q_EN [3]</text>
<text x="34.2" y="141.4">DDR_CLK_P</text>
<text x="34.2" y="143.3">DDR_CLK_N</text>
<text x="47.7" y="138.6">DDR_DQS1_P [1]</text>
<text x="47.7" y="142.5">DDR_CLK_P [1]</text>
<text x="34.2" y="146.2">DDR_NCS</text>
<text x="34.2" y="148.1">DDR_NWE</text>
<text x="47.7" y="144.4">DDR_CLK_N [1]</text>
<text x="47.7" y="147.3">DDR_NCS [1]</text>
<text x="47.7" y="149.2">DDR_NWE [1]</text>
<text x="34.2" y="150.1">DDR_NCAS</text>
<text x="34.2" y="152">DDR_NRAS</text>
<text x="34.2" y="153.9">DDR_NRESET</text>
<text x="34.2" y="155.9">DDR_CKE</text>
<text x="47.7" y="151.2">DDR_NCAS [1]</text>
<text x="47.7" y="153.1">DDR_NRAS [1]</text>
<text x="47.7" y="155">DDR_NRESET [1]</text>
<text x="34.2" y="157.8">DDR_ODT</text>
<text x="47.7" y="156.9">DDR_CKE [1]</text>
<text x="47.7" y="158.9">DDR_ODT [1]</text>
</g>
<g font-size="1.7" fill="#004080">
<text x="46.4" y="28.8">A1</text>
<text x="46.4" y="26.8">A0</text>
<text x="48.1" y="26.8" transform="rotate(-90 48.1 26.8)">VrefCA</text>
<text x="52" y="24.9" transform="rotate(-90 52 24.9)">VDD</text>
<text x="53.9" y="24.9" transform="rotate(-90 53.9 24.9)">VDD</text>
<text x="55.9" y="24.9" transform="rotate(-90 55.9 24.9)">VDD</text>
<text x="57.8" y="24.9" transform="rotate(-90 57.8 24.9)">VDD</text>
<text x="59.7" y="24.9" transform="rotate(-90 59.7 24.9)">VDD</text>
<text x="61.7" y="24.9" transform="rotate(-90 61.7 24.9)">VDD</text>
<text x="63.6" y="24.9" transform="rotate(-90 63.6 24.9)">VDD</text>
<text x="65.5" y="24.9" transform="rotate(-90 65.5 24.9)">VDD</text>
<text x="67.4" y="24.9" transform="rotate(-90 67.4 24.9)">VDD</text>
<text x="71.3" y="26.2" transform="rotate(-90 71.3 26.2)">VDDQ</text>
<text x="73.2" y="26.2" transform="rotate(-90 73.2 26.2)">VDDQ</text>
<text x="75.2" y="26.2" transform="rotate(-90 75.2 26.2)">VDDQ</text>
<text x="77.1" y="26.2" transform="rotate(-90 77.1 26.2)">VDDQ</text>
<text x="79" y="26.2" transform="rotate(-90 79 26.2)">VDDQ</text>
<text x="81" y="26.2" transform="rotate(-90 81 26.2)">VDDQ</text>
<text x="82.9" y="26.2" transform="rotate(-90 82.9 26.2)">VDDQ</text>
<text x="84.8" y="26.2" transform="rotate(-90 84.8 26.2)">VDDQ</text>
<text x="86.7" y="26.2" transform="rotate(-90 86.7 26.2)">VDDQ</text>
<text x="90.6" y="27" transform="rotate(-90 90.6 27)">VrefDQ</text>
<text x="46.4" y="34.6">A4</text>
<text x="46.4" y="32.6">A3</text>
<text x="46.4" y="30.7">A2</text>
<text x="89.1" y="32.6">DQ0</text>
<text x="89.1" y="34.6">DQ1</text>
<text x="46.4" y="40.3">A7</text>
<text x="46.4" y="38.4">A6</text>
<text x="46.4" y="36.5">A5</text>
<text x="89.1" y="36.5">DQ2</text>
<text x="89.1" y="38.4">DQ3</text>
<text x="89.1" y="40.3">DQ4</text>
<text x="46.4" y="46.1">A10/AP</text>
<text x="46.4" y="44.2">A9</text>
<text x="46.4" y="42.3">A8</text>
<text x="89.1" y="42.3">DQ5</text>
<text x="89.1" y="44.2">DQ6</text>
<text x="89.1" y="46.1">DQ7</text>
<text x="46.4" y="50">A12/BC#</text>
<text x="46.4" y="48.1">A11</text>
<text x="46.4" y="51.9">A13</text>
<text x="46.4" y="53.9">A14</text>
<text x="88.1" y="51.9">DQ10</text>
<text x="88.1" y="53.9">DQ11</text>
<text x="89.1" y="48.1">DQ8</text>
<text x="89.1" y="50">DQ9</text>
<text x="46.4" y="59.6">BA0</text>
<text x="46.4" y="55.8">A15</text>
<text x="88.1" y="55.8">DQ12</text>
<text x="88.1" y="57.7">DQ13</text>
<text x="88.1" y="59.6">DQ14</text>
<text x="193.1" y="58.7">IN</text>
<text x="199" y="58.7">OUT</text>
<text x="46.4" y="61.6">BA1</text>
<text x="46.4" y="63.5">BA2</text>
<text x="88.1" y="61.6">DQ15</text>
<text x="88.8" y="65.4">UDM</text>
<text x="193.1" y="62.5">EN</text>
<text x="198.9" y="60.6">GND</text>
<text x="200.4" y="62.5">EP</text>
<text x="46.4" y="67.4">#CS</text>
<text x="46.4" y="69.3">#WE</text>
<text x="46.4" y="71.2">#CAS</text>
<text x="87.7" y="71.2">UDQS</text>
<text x="89" y="67.4">LDM</text>
<text x="46.4" y="73.2">#RAS</text>
<text x="46.4" y="75.1">#RESET</text>
<text x="86.7" y="73.2">UDQS#</text>
<text x="87.9" y="77">LDQS</text>
<text x="190.8" y="76.1">CE#</text>
<text x="190.8" y="78">SO/IO1 HOLD#/IO3</text>
<text x="203.1" y="76.1">VCC</text>
<text x="46.4" y="79">CKE</text>
<text x="46.4" y="80.9">CK</text>
<text x="46.4" y="82.8">CK_N</text>
<text x="87" y="79">LDQS#</text>
<text x="89" y="82.8">ODT</text>
<text x="190.8" y="79.9">WP#/IO2</text>
<text x="190.8" y="81.9">GND</text>
<text x="191.2" y="83.8">EP</text>
<text x="201.8" y="81.9">SI/IO0</text>
<text x="203.3" y="79.9">SCK</text>
<text x="90.3" y="86.7">ZQ</text>
<text x="50.1" y="92.6" transform="rotate(-90 50.1 92.6)">VSS</text>
<text x="52" y="92.6" transform="rotate(-90 52 92.6)">VSS</text>
<text x="53.9" y="92.6" transform="rotate(-90 53.9 92.6)">VSS</text>
<text x="55.9" y="92.6" transform="rotate(-90 55.9 92.6)">VSS</text>
<text x="57.8" y="92.6" transform="rotate(-90 57.8 92.6)">VSS</text>
<text x="59.7" y="92.6" transform="rotate(-90 59.7 92.6)">VSS</text>
<text x="61.7" y="92.6" transform="rotate(-90 61.7 92.6)">VSS</text>
<text x="63.6" y="92.6" transform="rotate(-90 63.6 92.6)">VSS</text>
<text x="65.5" y="92.6" transform="rotate(-90 65.5 92.6)">VSS</text>
<text x="67.4" y="92.6" transform="rotate(-90 67.4 92.6)">VSS</text>
<text x="69.4" y="92.6" transform="rotate(-90 69.4 92.6)">VSS</text>
<text x="71.3" y="92.6" transform="rotate(-90 71.3 92.6)">VSS</text>
<text x="75.2" y="92.6" transform="rotate(-90 75.2 92.6)">VSSQ</text>
<text x="77.1" y="92.6" transform="rotate(-90 77.1 92.6)">VSSQ</text>
<text x="79" y="92.6" transform="rotate(-90 79 92.6)">VSSQ</text>
<text x="81" y="92.6" transform="rotate(-90 81 92.6)">VSSQ</text>
<text x="82.9" y="92.6" transform="rotate(-90 82.9 92.6)">VSSQ</text>
<text x="84.8" y="92.6" transform="rotate(-90 84.8 92.6)">VSSQ</text>
<text x="86.7" y="92.6" transform="rotate(-90 86.7 92.6)">VSSQ</text>
<text x="88.7" y="92.6" transform="rotate(-90 88.7 92.6)">VSSQ</text>
<text x="90.6" y="92.6" transform="rotate(-90 90.6 92.6)">VSSQ</text>
</g>
<g font-size="1.4">
<text x="30.9" y="1.5">5</text>
<text x="88.8" y="1.5">4</text>
<text x="146.7" y="1.5">3</text>
<text x="204.7" y="1.5">2</text>
<text x="262.6" y="1.5">1</text>
<text x=".5" y="26.1">D</text>
<text x="292" y="26.1">D</text>
<text x=".5" y="71.9">C</text>
<text x="292" y="71.9">C</text>
<text x=".5" y="117.8">B</text>
<text x="292" y="117.8">B</text>
<text x=".5" y="163.6">A</text>
<text x="292" y="163.6">A</text>
<text x="30.9" y="186.8">5</text>
<text x="88.8" y="186.8">4</text>
<text x="146.7" y="186.8">3</text>
<text x="204.7" y="186.8">2</text>
<text x="262.6" y="186.8">1</text>
</g>
</svg>
